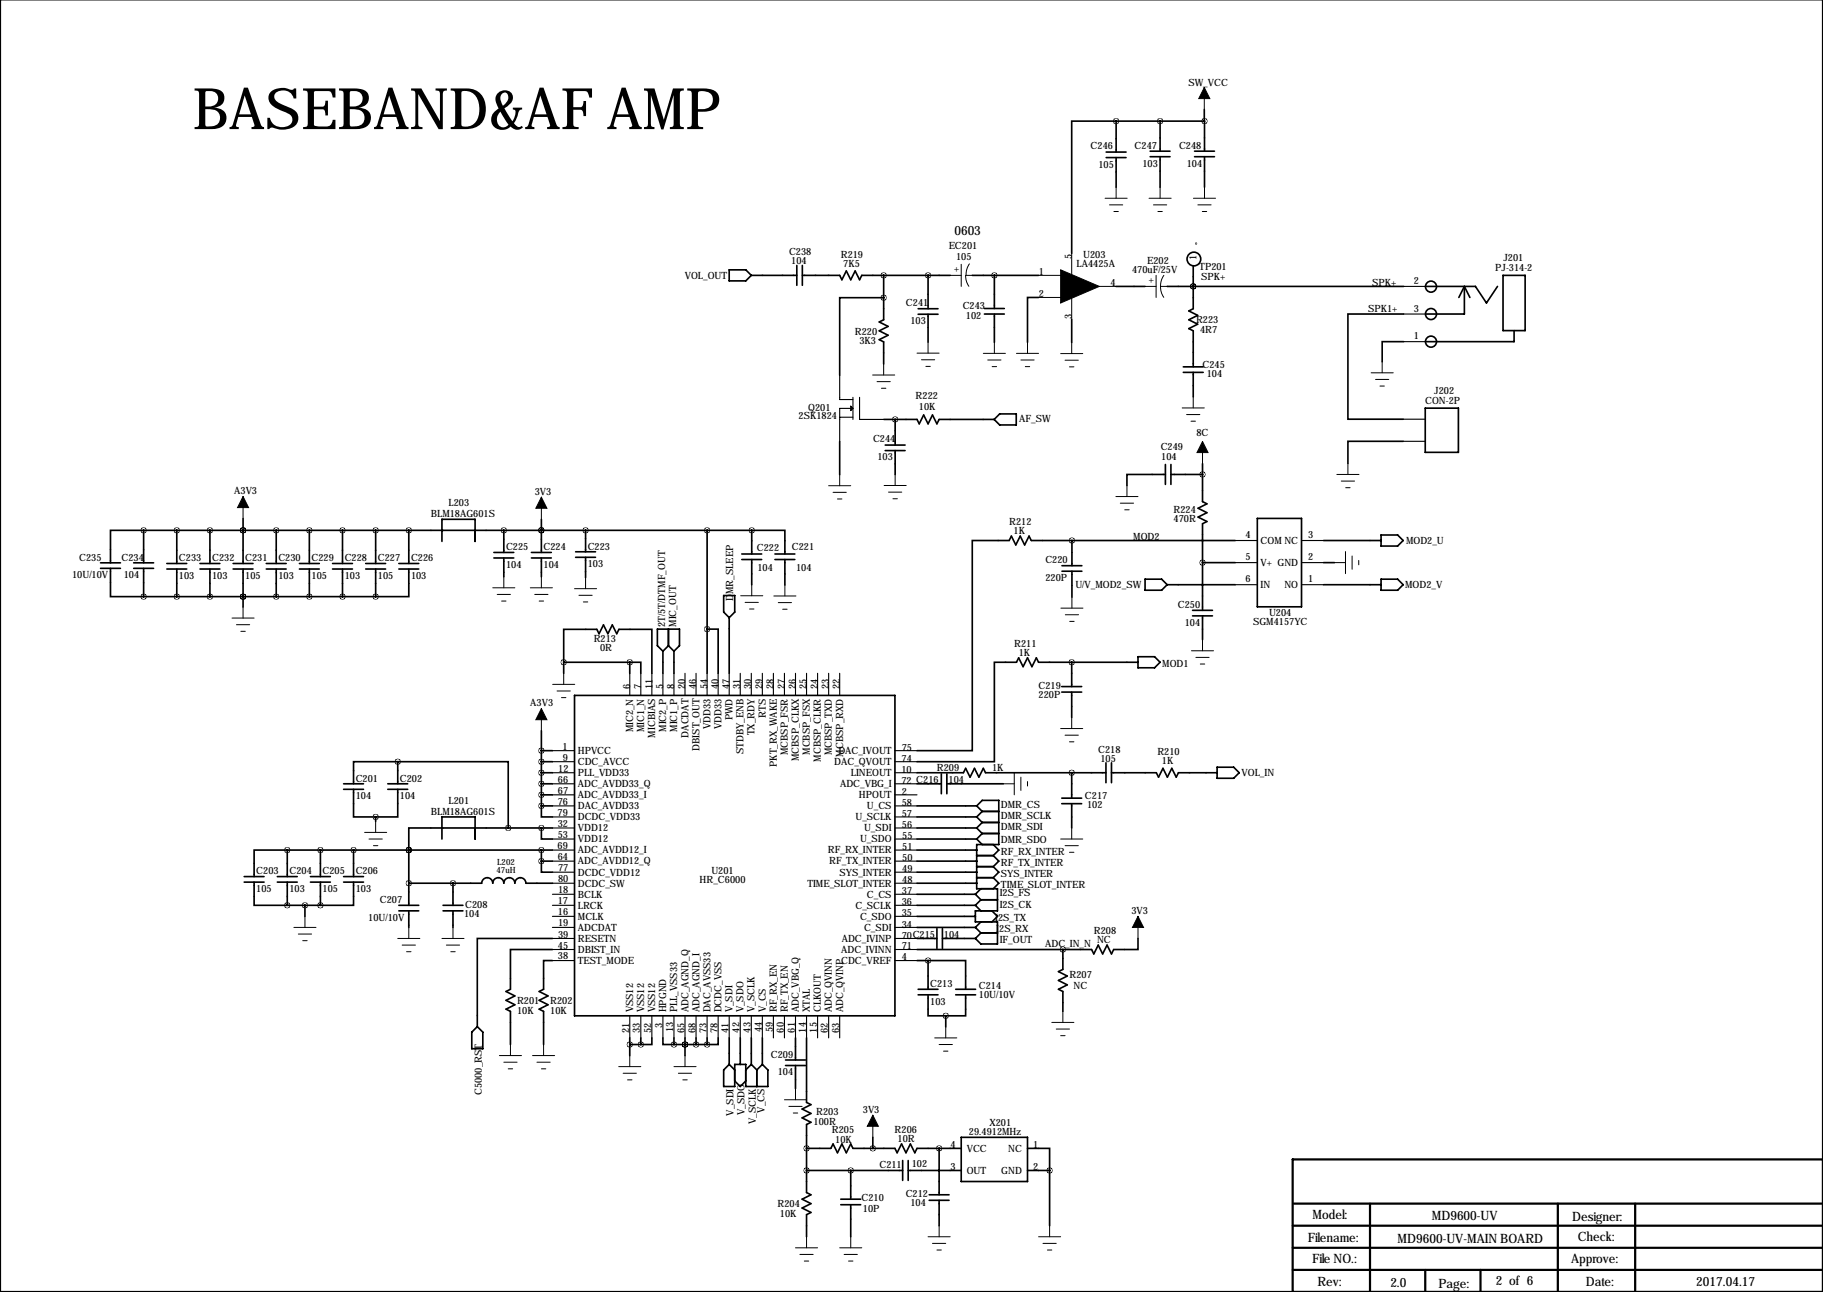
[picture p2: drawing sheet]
<svg xmlns="http://www.w3.org/2000/svg" width="419mm" height="297mm" viewBox="0 0 419 297" stroke-linecap="round" stroke-linejoin="round" font-family="sans-serif">
<path d="M0 -.1v297.1h419.1v-297.1M297.4 276.7h121.7M315 276.7v20.3M358.1 276.7v20.3M375.9 276.7v20.3M419.1 266.6h-121.9v30.4M297.2 281.8h121.9M297.2 286.9h121.9M297.2 292h121.9M327.7 292v5M340.4 292v5" fill="none" stroke="#000" stroke-width=".51"/>
<g fill="none" stroke="#000" stroke-width=".38">
<path d="M254.3 36.2h4.6M254.3 35h4.6M256.6 27.8h-10.2v30.4M256.6 27.8v7.2M256.6 36.2v6.8M256.6 27.8h20.3M264.4 36h4.6M264.4 34.8h4.6M266.7 27.8v7M266.7 36v7M274.6 36h4.6M274.6 34.8h4.6"/>
<path d="M276.9 25.2v2.6M276.9 27.8v7M276.9 36v7M167.6 62h3.8l1.3 1.3-1.3 1.3h-3.8zM172.7 63.3h10.5M183.2 61v4.6M184.5 63.3h8.5l.5 1 1.1-2 1 2 1-2 1 2 .5-1h20.3M184.5 61v4.6M203.1 68.4h-10.1v17.9M203.1 63.3v5.1M203.1 68.4v5.1l-1 .5 2.1 1-2.1 1.1 2.1 1-2.1 1 1 .5v5.1M211.1 71h4.5"/>
<path d="M211.1 72.2h4.5M213.4 63.3v7.7M213.4 72.2v6.4M223.5 63.3h15.3M226.3 70.9h4.6M226.3 72.2h4.6M228.6 63.3v7.6M228.6 72.2v6.5M238.8 68.4h-2.6v10.3M246.4 73.5v5.3M256.5 65.8h6.7M268.3 65.8h54.4"/>
<path d="M274.3 65.8h.1M274.3 61.1v9.9l-1 .5 2 1-2 1 2 1-2 1.1 1 .5v8.2M322.7 78.5h-4.9v4.7M322.7 72.2h-12.8v24.2h12.7M327.8 65.8h11.4l2.5 3.9 2.6-3.9M336.7 65.8v6.4h-8.9M336.7 65.8l1.2 2.6M336.7 65.8l-1.3 2.6M345.5 63.3h5.1v12.7h-5.1zM348.1 76v2.5h-20.3M203.2 96.4h7.6l.5 1 1-2 1.1 2 1-2 1 2 .5-1h12.6M205.8 96.4v5.9"/>
<path d="M229.8 95.2h3.8v2.5h-3.8l-1.3-1.3zM272 84.3h4.6M272 85.6h4.6M274.3 85.6v5.6M327.7 93.8h7.6v10.2h-7.6zM55.9 119.2v10.4M124.5 119.4v7.6M193 101.5v7.6M203.5 102.3h4.6M203.5 103.6h4.6M205.8 103.6v5.5M267.9 109.1h-8.8v2.5"/>
<path d="M267.9 106.8v4.6M269.2 109.1h7.3M269.2 106.8v4.6M276.5 106.6v8.7l1 .5-2.1 1.1 2.1 1-2.1 1 2.1 1-1 .5v19.9M289.1 119.2h10.1v20.3h-10.1zM322.6 101.5h-12.7v5M23.1 130.7h4.6M23.1 129.4h4.6M25.4 130.7v6.5h7.6M30.7 130.7h4.6M30.7 129.4h4.6M33 121.9h-7.6v7.5"/>
<path d="M33 121.9h139.8M33 121.9v7.5M33 130.7v6.5M33 137.2h53.4M38.4 130.8h4.5M38.4 129.6h4.5M40.6 121.9v7.7M40.6 130.8v6.4M46 130.8h4.5M46 129.6h4.5M48.3 121.9v7.7M48.3 130.8v6.4"/>
<path d="M53.6 130.8h4.6M53.6 129.6h4.6M55.9 121.9h.1M55.9 137.2h.1M55.9 130.8v8.8M61.2 130.8h4.6M61.2 129.6h4.6M63.5 121.9v7.7M63.5 130.8v6.4M68.8 130.8h4.6M68.8 129.6h4.6M71.1 121.9v7.7"/>
<path d="M71.1 130.8v6.4M76.5 130.8h4.5M76.5 129.6h4.5M78.7 121.9v7.7M78.7 130.8v6.4M84.1 130.8h4.5M84.1 129.6h4.5M86.4 121.9v7.7M86.4 130.8v6.4M91.7 130.8h4.6M91.7 129.6h4.6M94 130.8v6.4h-7.6"/>
<path d="M94 121.9v7.7M101.6 121.9h.1M101.6 124.5v-5.1h7.6v5.1M113.5 128.3h4.6M113.5 127h4.6M115.8 121.9v5.1M115.8 128.3v4.3M122.2 128.3h4.5M122.2 127h4.5M124.5 121.9h.1M124.5 128.3v4.3M132.3 128.1h4.6"/>
<path d="M132.3 126.9h4.6M134.6 121.9v5M134.6 128.1v4.7M162.6 121.9v32.9M166.4 136.9h2.5v3.8l-1.3 1.3-1.2-1.3zM170.5 128.6h4.6M170.5 127.4h4.6M172.8 121.9h7.6v5.5M172.8 121.9v5.5M172.8 128.6v5.8M178.2 128.6h4.5M178.2 127.4h4.5"/>
<path d="M180.4 128.6v5.9M244.1 131.3h4.6M244.1 130.1h4.6M246.4 124.3v5.8M246.4 131.3v6M263.2 133.2h3.9l1.2 1.2-1.2 1.3h-3.9zM268.3 134.4h15.7M276.5 129.3h7.5M284 124.3h-46.9l-.5-1-1 2-1.1-2-1 2-1-2-.5 1h-8.5v48.3h-12.7M304.3 124.3h13.2M304.3 129.3h2.5M304.3 134.4h13.2"/>
<path d="M317.5 133.2h3.8l1.3 1.2-1.3 1.3h-3.8zM317.5 123h3.8l1.3 1.3-1.3 1.2h-3.8zM129.6 152.3v-7.6h7.6l.5 1 1-2 1.1 2 1-2 1 2 .5-1h7.6v10.1M129.6 152.3h15.2M129.6 152.3v2.5M132.1 159.9h73.6v73.6h-73.6zM144.8 152.3h2.5v2.5M144.8 152.3v2.5M152.4 149.7l-1.3-1.3v-3.8h5.1v3.8l-1.3 1.3M152.4 149.7v5.1M153.7 148.4l-1.3 1.3M153.7 144.6v3.8"/>
<path d="M153.7 148.4l1.2 1.3M154.9 149.7v5.1M162.6 144.6h2.5v10.2M167.6 142v12.8M244.1 159.1h4.6M244.1 157.8h4.6M246.4 152.3v5.5M246.4 159.1v5.9M261.6 152.3h-22.8l-.5-1.1-1.1 2.1-1-2.1-1 2.1-1-2.1-.5 1.1h-5.1v22.8h-17.8M261.6 151h3.8l1.3 1.3-1.3 1.2h-3.8zM274.2 140.3h4.5M274.2 141.6h4.5"/>
<path d="M276.5 141.6v5.5M91.4 175.1h-10.1v5.1M91.4 175.1h25.4v15.3M91.4 175.1v5.1M124.5 168v17.3M124.5 177.7h2.5M124.5 175.1h2.5M124.5 172.6h2.5M210.8 177.7h10.7l.5-1.1 1 2.1 1-2.1 1 2.1 1.1-2.1 .5 1.1h27.7M216.4 177.9v4.6M217.7 177.9v4.6M246.4 177.7v5.8"/>
<path d="M254.3 175.4v4.5M255.5 177.7h10.3l.5 1 1.1-2.1 1 2.1 1-2.1 1 2.1 .5-1h8.9M255.5 175.4v4.5M279.8 176.4h3.8l1.3 1.3-1.3 1.2h-3.8zM66 195.4h-7.6v6.1M66 195.4v6.1M66 195.4h61M73.7 195.4v6.1M79 180.2h4.6M79 181.5h4.6M81.3 181.5v6.3h5.1M81.3 195.4v6.1"/>
<path d="M86.4 187.8v1M89.2 180.2h4.5M89.2 181.5h4.5M91.4 181.5v6.3h-5M94 195.4h.1M94 195.4v12.7M101.6 190.4h.1M101.6 192.9v-5.1h7.6v5.1M124.5 190.4v2.5h2.5M124.5 198v2.5h2.5M124.5 185.3v2.5h2.5M124.5 180.2h2.5"/>
<path d="M124.5 195.4v2.6M124.5 185.3h2.5M124.5 198h2.5M124.5 182.7h2.5M127 190.4h-33v5M210.8 187.8h13.7M210.8 190.4h13.7M210.8 180.2h5.6M210.8 185.3h13.7M210.8 192.9h13.7M210.8 195.4h13.7M210.8 198h13.7"/>
<path d="M217.7 180.2h12.9M224.5 185.3l1.3-1.3h3.8v10.2h-5.1v10.1h4.8v5.1h-5.1v2.5h5.1v5.1h-3.8l-1.3-1.2M224.5 185.3l1.3 1.2M224.5 187.8l1.3 1.3M224.5 190.4l1.3 1.2M224.5 192.9l1.3 1.3M224.5 196.7h3.8M224.5 199.2h3.8M225.8 191.6l-1.3 1.3M225.8 186.5l-1.3 1.3M225.8 186.5h3.8M225.8 189.1h3.8"/>
<path d="M225.8 191.6h3.8M225.8 189.1l-1.3 1.3M228.3 194.2l1.3 1.2-1.3 1.3M228.3 196.7l1.3 1.3-1.3 1.2M228.3 199.2l1.3 1.3-1.3 1.3M244.1 183.5h4.6M244.1 184.8h4.6M246.4 184.8v5.6M56.1 202.8h4.6M56.1 201.5h4.6M58.4 202.8v5.3h7.6M63.8 202.8h4.5"/>
<path d="M63.8 201.5h4.5M66 208.1h7.7M66 202.8v5.3M70.1 208.1v2.6M71.4 202.8h4.5M71.4 201.5h4.5M73.7 202.8v5.3M79 202.8h4.6M79 201.5h4.6M81.3 202.8v5.3h-7.6M91.7 209.4h4.6M91.7 208.1h4.6"/>
<path d="M94 203.1h16.7a1.27 1.27 0 0 1 1.3-1.3 1.27 1.27 0 0 1 1.3 1.3 1.27 1.27 0 0 1 1.3-1.3 1.27 1.27 0 0 1 1.2 1.3 1.27 1.27 0 0 1 1.3-1.3 1.27 1.27 0 0 1 1.3 1.3 1.27 1.27 0 0 1 1.2-1.3 1.27 1.27 0 0 1 1.3 1.3h6.1M94 209.4v3.8M101.9 209.4h4.5M101.9 208.1h4.5M104.1 203.1v5M104.1 209.4v3.8M127 218.3h-9.7v9.1l-1 .6 2.1 1-2.1 1 2.1 1-2.1 1 1 .5v7.6M127 215.8h-17.3v20.2M210.8 208.1h13.4M210.8 215.8h4.6M210.8 203.1h13.7M210.8 213.2h13.4"/>
<path d="M210.8 210.7h13.4M210.8 205.6h13.4M210.8 200.5h13.7M215.4 213.5v4.5M216.7 215.8h7.5M216.7 213.5v4.5M224.2 213.2l1.3 1.3M224.2 205.6l1.3 1.3M224.2 208.1l1.3 1.3M224.5 201.8h3.8M225.5 214.5h3.8M225.5 214.5l-1.3 1.3"/>
<path d="M225.5 211.9l-1.3 1.3M225.5 206.9h3.8M225.5 206.9l-1.3 1.2M225.5 204.3l-1.3 1.3M228 209.4l1.3 1.3-1.3 1.2M228.3 201.8l1.3 1.3-1.3 1.2M244.3 218.3v4.6l-1 .5 2.1 1-2.1 1 2.1 1-2.1 1 1 .6v4.5M261.6 215.8v2.5h-5.6l-.5 1-1-2-1 2-1-2-1 2-.5-1h-40.2M108.5 237.3l1.2-1.3 1.3 1.3v3.8h-2.5zM127 220.8h-2v6.6l-1 .6 2 1-2 1 2 1-2 1 1 .5v7.6M144.8 238.6v4.1M147.3 238.6v1.5"/>
<path d="M149.9 238.6v1.5h-2.6M152.4 238.6v1.5h2.5M154.9 238.6v1.5M157.5 238.6v4.1M160 238.6v1.5M162.6 238.6v1.5M165.1 238.6v1.5h-2.5M167.6 238.6v6.1M170.2 238.6v6.1M172.7 238.6v6.1M175.3 238.6v6.1M182.9 238.6v5.1"/>
<path d="M185.4 238.6v14.9l1 .5-2 1 2 1-2 1 2 1-1 .5v15.7l1 .5-2 1 2 1-2 1 2 1.1-1 .5v5M210.8 220.8h2.6M211.1 228.7h4.5M211.1 227.4h4.5M213.4 228.7v4.8h4M213.4 220.8h8.6v6.6M213.4 220.8v6.6M217.4 233.5v2.6M219.7 228.7h4.6M219.7 227.4h4.6M222 228.7v4.8h-4.6M144.8 240.1h2.5"/>
<path d="M154.9 240.1h7.7M157.5 240.1h.1M167.6 244.7l-1.2 1.3v3.8h2.5v-5.1h2.5v5.1h5.1v-3.8l-1.2-1.3M167.6 244.7l1.3 1.3M168.9 248.5l1.3 1.3 1.2-1.3M172.7 244.7l1.3 1.3M172.7 244.7l-1.3 1.3M174 246v3.8M175.3 244.7l-1.3 1.3M180.6 245h4.6M180.6 243.7h4.6M182.9 245v5.3"/>
<path d="M185.4 264h5.6l.5-1 1 2 1-2 1.1 2 1-2 .5 1h9.6l.5 1 1.1-2 1 2 1-2 1 2 .5-1h10.2M185.4 269.1h22.1M193.3 277h4.6M193.3 275.7h4.6M195.6 269.1v6.6M195.6 277v7.3M200.7 261.5v2.5M207.5 266.8v4.6M208.8 269.1h12.2M208.8 266.8v4.6M213.6 276h4.6M213.6 274.7h4.6"/>
<path d="M215.9 264v10.7M215.9 276v5.8M221 261.5h15.2v10.1h-15.2zM236.2 264h5.1v5.1M236.2 269.1h5.1M241.3 269.1v12.7"/>
<circle cx="274.5" cy="59.5" r="1.57"/>
<circle cx="275" cy="56" r=".05"/>
<circle cx="329" cy="65.9" r="1.27"/>
<circle cx="329" cy="78.5" r="1.27"/>
<circle cx="329" cy="72.2" r="1.27"/>
</g>
<g fill="none" stroke="#000" stroke-width=".25">
<path d="M322.7 78.5h5.1M322.7 65.8h5.1M322.7 72.2h5.1M193 86.3v5.6h3.1M193 95.9h3.1M195.6 93.4l.5 .5-.5 .5zM196.1 93.9h-3.1v7.6M196.1 91.3v5.1M197.6 91.3v5.1h5.6M322.6 96.4h5.1M322.6 101.5h5.1M284 134.4h5.1"/>
<path d="M284 129.3h5.1M284 124.3h5.1M299.2 134.4h5.1M299.2 129.3h5.1M299.2 124.3h5.1M144.8 154.8v5.1M147.3 154.8v5.1M149.9 154.8v5.1M152.4 154.8v5.1M154.9 154.8v5.1M157.5 154.8v5.1M160 154.8v5.1"/>
<path d="M162.6 154.8v5.1M165.1 154.8v5.1M167.6 154.8v5.1M170.2 154.8v5.1M172.7 154.8v5.1M175.3 154.8v5.1M177.8 154.8v5.1M180.3 154.8v5.1M182.9 154.8v5.1M185.4 154.8v5.1M188 154.8v5.1M190.5 154.8v5.1"/>
<path d="M193 154.8v5.1M127 172.6h5.1M127 175.1h5.1M127 177.7h5.1M205.7 172.6h5.1M205.7 175.1h5.1M205.7 177.7h5.1M127 180.2h5.1M127 182.7h5.1M127 185.3h5.1M127 187.8h5.1M127 190.4h5.1"/>
<path d="M127 192.9h5.1M127 195.4h5.1M127 198h5.1M205.7 180.2h5.1M205.7 182.7h5.1M205.7 185.3h5.1M205.7 187.8h5.1M205.7 190.4h5.1M205.7 192.9h5.1M205.7 195.4h5.1M205.7 198h5.1M127 200.5h5.1"/>
<path d="M127 203.1h5.1M127 205.6h5.1M127 208.1h5.1M127 210.7h5.1M127 213.2h5.1M127 215.8h5.1M127 218.3h5.1M205.7 200.5h5.1M205.7 203.1h5.1M205.7 205.6h5.1M205.7 208.1h5.1M205.7 210.7h5.1"/>
<path d="M205.7 213.2h5.1M205.7 215.8h5.1M205.7 218.3h5.1M127 220.8h5.1M144.8 233.5v5.1M147.3 233.5v5.1M149.9 233.5v5.1M152.4 233.5v5.1M154.9 233.5v5.1M157.5 233.5v5.1M160 233.5v5.1M162.6 233.5v5.1"/>
<path d="M165.1 233.5v5.1M167.6 233.5v5.1M170.2 233.5v5.1M172.7 233.5v5.1M175.3 233.5v5.1M177.8 233.5v5.1M180.3 233.5v5.1M182.9 233.5v5.1M185.4 233.5v5.1M188 233.5v5.1M190.5 233.5v5.1M193 233.5v5.1"/>
<path d="M205.7 220.8h5.1"/>
</g>
<g fill="none" stroke="#000" stroke-width=".23">
<path d="M276.9 20.1v5.1M246.4 58.2v5.1M254.1 45.6h5M255.1 47.1h3M256.1 48.6h1M256.6 43v2.6M264.2 45.6h5M265.2 47.1h3M266.2 48.6h1M266.7 43v2.6M274.4 45.6h5.1M275.4 47.1h3"/>
<path d="M276.4 48.6h1M276.9 43v2.6M213.4 78.6v2.6M218.4 63.3h2.6M221 60.8v5M222.9 60.7l-.7 1.4-.1 1.1M223.5 63.3h-1.5l.1 1.1 .6 1.4M228.6 78.7v2.5M236.2 78.7v2.5M238.8 63.3h5M238.8 68.4h5M246.4 68.4v5.1"/>
<path d="M246.4 78.8v2.5M251.5 65.8h5M263.2 65.8h2.6M265.8 63.3v5.1M266.8 65.8h1.5M266.8 65.8l.1 1.1 .6 1.5M267.6 63.3l-.7 1.5-.1 1M200.6 86.2h5.1M201.6 87.7h3.1M202.6 89.3h1.1M203.1 83.7v2.5M210.8 81.2h5.1"/>
<path d="M211.8 82.7h3.1M212.9 84.2h1M226.1 81.2h5M227.1 82.8h3M228.1 84.3h1M233.7 81.2h5.1M234.7 82.8h3M235.7 84.3h1M243.8 81.3h5.1M244.9 82.8h3M245.9 84.3h1M271.8 93.8h5.1"/>
<path d="M272.8 95.3h3M273.8 96.8h1M274.3 91.2v2.6M315.2 85.7h5.1M316.2 87.2h3.1M317.2 88.8h1.1M317.8 83.2v2.5M55.9 114.2v5M124.5 114.3v5.1M190.5 111.7h5.1M191.5 113.2h3.1M192.5 114.7h1"/>
<path d="M193 109.1v2.6M203.3 111.6h5M204.3 113.1h3M205.3 114.7h1M205.8 109.1v2.5M256.5 114.2h5.1M257.6 115.7h3M258.6 117.2h1M259.1 111.6v2.6M276.5 101.5v5.1M307.3 109.1h5.1M308.4 110.6h3"/>
<path d="M309.4 112.1h1M309.9 106.5v2.6M55.9 139.6v2.5M113.3 135.1h5.1M114.3 136.7h3M115.3 138.2h1M115.8 132.6v2.5M121.9 135.1h5.1M122.9 136.7h3.1M124 138.2h1M124.5 132.6v2.5M132.1 135.3h5.1"/>
<path d="M133.1 136.9h3M134.1 138.4h1M134.6 132.8v2.5M170.3 137h5.1M171.3 138.5h3M172.8 134.4v2.6M177.9 137h5.1M178.9 138.5h3.1M180.4 134.5v2.5M243.9 139.8h5.1M246.4 137.3v2.5M306.8 129.3h2.5"/>
<path d="M309.3 126.8v5.1M310.8 127.8v3.1M312.4 128.8v1.1M53.3 142.1h5.1M54.4 143.6h3M55.4 145.1h1M127.1 157.3h5M128.1 158.9h3M129.6 154.8v2.5M172.3 140h1M179.9 140.1h1M244.9 141.3h3.1"/>
<path d="M245.9 142.9h1M273.9 149.6h5.1M274.9 151.1h3.1M275.9 152.7h1.1M276.5 147.1v2.5M124.5 162.9v5.1M129.1 160.4h1M233.2 177.7v5M234.7 178.7v3M236.2 179.7v1M243.8 167.5h5.1M244.9 169h3"/>
<path d="M245.9 170.5h1M246.4 165v2.5M83.8 191.4h5.1M84.8 192.9h3.1M85.9 194.4h1M86.4 188.8v2.6M230.6 180.2h2.6M243.8 192.9h5.1M244.9 194.4h3M245.9 195.9h1M246.4 190.4v2.5M67.6 213.2h5"/>
<path d="M68.6 214.7h3M69.6 216.3h1M70.1 210.7v2.5M91.4 215.8h5.1M92.5 217.3h3M93.5 218.8h1M94 213.2v2.6M101.6 215.8h5.1M102.6 217.3h3.1M103.6 218.8h1M104.1 213.2v2.6M261.6 210.7v5.1"/>
<path d="M214.9 238.6h5.1M217.4 236.1v2.5M241.8 235.1h5.1M242.8 236.6h3.1M243.8 238.1h1.1M244.3 232.5v2.6M114.8 242.7h5.1M115.8 244.2h3.1M116.8 245.7h1.1M117.3 240.1v2.6M122.4 242.7h5.1M123.4 244.2h3.1"/>
<path d="M124.5 245.7h1M125 240.1v2.6M142.2 245.2h5.1M143.3 246.7h3M144.3 248.3h1M144.8 242.7v2.5M154.9 245.2h5.1M156 246.7h3M157 248.3h1M157.5 242.7v2.5M180.3 252.8h5.1M181.4 254.4h3"/>
<path d="M182.4 255.9h1M182.9 250.3v2.5M200.7 256.4v5.1M215.9 240.1h3M216.9 241.7h1M182.9 286.9h5.1M183.9 288.4h3M184.9 289.9h1M185.4 284.3v2.6M193 286.9h5.1M194.1 288.4h3M195.1 289.9h1"/>
<path d="M195.6 284.3v2.6M213.4 284.3h5M214.4 285.9h3M215.4 287.4h1M215.9 281.8v2.5M238.8 284.3h5M239.8 285.9h3M240.8 287.4h1M241.3 281.8v2.5"/>
</g>
<path d="M276.9 20.1l1.2 2.6h-2.5zM243.8 62l8.9 3.8-8.9 3.9zM55.9 114.2l1.2 2.5h-2.5zM124.5 114.3l1.2 2.6h-2.5zM276.5 101.5l1.2 2.5h-2.5zM124.5 162.9l1.2 2.6h-2.5zM261.6 210.7l1.3 2.5h-2.6zM200.7 256.4l1.2 2.5h-2.5z" fill="#000" stroke="#000" stroke-width=".23"/>
<path d="M124.4 195.4a.05 .05 0 0 0 .1 0 .05 .05 0 0 0-.1 0zM147.3 240.1a.05 .05 0 0 0 .1 0 .05 .05 0 0 0-.1 0zM144.7 240.1a.05 .05 0 0 0 .1 0 .05 .05 0 0 0-.1 0zM162.5 240.1a.05 .05 0 0 0 .1 0 .05 .05 0 0 0-.1 0zM160 240.1a.05 .05 0 0 0 .1 0 .05 .05 0 0 0-.1 0zM157.4 240.1a.05 .05 0 0 0 .1 0 .05 .05 0 0 0-.1 0zM154.9 240.1a.05 .05 0 0 0 .1 0 .05 .05 0 0 0-.1 0zM157.4 240.1a.05 .05 0 0 0 .1 0 .05 .05 0 0 0-.1 0zM104.1 203.1a.05 .05 0 0 0 .1 0 .05 .05 0 0 0-.1 0zM217.4 233.5a.05 .05 0 0 0 .1 0 .05 .05 0 0 0-.1 0zM213.3 220.8a.05 .05 0 0 0 .1 0 .05 .05 0 0 0-.1 0zM244.3 218.3a.05 .05 0 0 0 .1 0 .05 .05 0 0 0-.1 0zM200.6 264a.05 .05 0 0 0 .1 0 .05 .05 0 0 0-.1 0zM86.3 137.2a.05 .05 0 0 0 .1 0 .05 .05 0 0 0-.1 0zM78.7 137.2a.05 .05 0 0 0 .1 0 .05 .05 0 0 0-.1 0zM71.1 137.2a.05 .05 0 0 0 .1 0 .05 .05 0 0 0-.1 0zM66 208.1a.05 .05 0 0 0 .1 0 .05 .05 0 0 0-.1 0zM73.6 208.1a.05 .05 0 0 0 .1 0 .05 .05 0 0 0-.1 0zM73.6 195.4a.05 .05 0 0 0 .1 0 .05 .05 0 0 0-.1 0zM66 195.4a.05 .05 0 0 0 .1 0 .05 .05 0 0 0-.1 0zM86.3 187.8a.05 .05 0 0 0 .1 0 .05 .05 0 0 0-.1 0zM144.7 152.3a.05 .05 0 0 0 .1 0 .05 .05 0 0 0-.1 0zM124.4 121.9a.05 .05 0 0 0 .1 0 .05 .05 0 0 0-.1 0zM246.3 152.3a.05 .05 0 0 0 .1 0 .05 .05 0 0 0-.1 0zM124.4 121.9a.05 .05 0 0 0 .1 0 .05 .05 0 0 0-.1 0zM81.2 195.4a.05 .05 0 0 0 .1 0 .05 .05 0 0 0-.1 0zM116.8 190.4a.05 .05 0 0 0 .1 0 .05 .05 0 0 0-.1 0zM124.4 185.3a.05 .05 0 0 0 .1 0 .05 .05 0 0 0-.1 0zM124.4 182.7a.05 .05 0 0 0 .1 0 .05 .05 0 0 0-.1 0zM124.4 180.2a.05 .05 0 0 0 .1 0 .05 .05 0 0 0-.1 0zM124.4 177.7a.05 .05 0 0 0 .1 0 .05 .05 0 0 0-.1 0zM124.4 175.1a.05 .05 0 0 0 .1 0 .05 .05 0 0 0-.1 0zM124.4 172.6a.05 .05 0 0 0 .1 0 .05 .05 0 0 0-.1 0zM124.4 190.4a.05 .05 0 0 0 .1 0 .05 .05 0 0 0-.1 0zM124.4 198a.05 .05 0 0 0 .1 0 .05 .05 0 0 0-.1 0zM91.4 175.1a.05 .05 0 0 0 .1 0 .05 .05 0 0 0-.1 0zM93.9 195.4a.05 .05 0 0 0 .1 0 .05 .05 0 0 0-.1 0zM93.9 203.1a.05 .05 0 0 0 .1 0 .05 .05 0 0 0-.1 0zM93.9 195.4a.05 .05 0 0 0 .1 0 .05 .05 0 0 0-.1 0zM55.8 137.2a.05 .05 0 0 0 .1 0 .05 .05 0 0 0-.1 0zM71.1 121.9a.05 .05 0 0 0 .1 0 .05 .05 0 0 0-.1 0zM78.7 121.9a.05 .05 0 0 0 .1 0 .05 .05 0 0 0-.1 0zM55.8 121.9a.05 .05 0 0 0 .1 0 .05 .05 0 0 0-.1 0zM86.3 121.9a.05 .05 0 0 0 .1 0 .05 .05 0 0 0-.1 0zM48.2 121.9a.05 .05 0 0 0 .1 0 .05 .05 0 0 0-.1 0zM48.2 137.2a.05 .05 0 0 0 .1 0 .05 .05 0 0 0-.1 0zM55.8 137.2a.05 .05 0 0 0 .1 0 .05 .05 0 0 0-.1 0zM185.4 269.1a.05 .05 0 0 0 .1 0 .05 .05 0 0 0-.1 0zM195.5 269.1a.05 .05 0 0 0 .1 0 .05 .05 0 0 0-.1 0zM256.5 27.8a.05 .05 0 0 0 .1 0 .05 .05 0 0 0-.1 0zM246.3 177.7a.05 .05 0 0 0 .1 0 .05 .05 0 0 0-.1 0zM93.9 121.9a.05 .05 0 0 0 .1 0 .05 .05 0 0 0-.1 0zM115.8 121.9a.05 .05 0 0 0 .1 0 .05 .05 0 0 0-.1 0zM40.6 121.9a.05 .05 0 0 0 .1 0 .05 .05 0 0 0-.1 0zM40.6 137.2a.05 .05 0 0 0 .1 0 .05 .05 0 0 0-.1 0zM55.8 121.9a.05 .05 0 0 0 .1 0 .05 .05 0 0 0-.1 0zM33 121.9a.05 .05 0 0 0 .1 0 .05 .05 0 0 0-.1 0zM33 137.2a.05 .05 0 0 0 .1 0 .05 .05 0 0 0-.1 0zM129.5 152.3a.05 .05 0 0 0 .1 0 .05 .05 0 0 0-.1 0zM162.5 144.6a.05 .05 0 0 0 .1 0 .05 .05 0 0 0-.1 0zM134.6 121.9a.05 .05 0 0 0 .1 0 .05 .05 0 0 0-.1 0zM162.5 121.9a.05 .05 0 0 0 .1 0 .05 .05 0 0 0-.1 0zM172.8 121.9a.05 .05 0 0 0 .1 0 .05 .05 0 0 0-.1 0zM185.4 264a.05 .05 0 0 0 .1 0 .05 .05 0 0 0-.1 0zM274.3 65.8a.05 .05 0 0 0 .1 0 .05 .05 0 0 0-.1 0zM276.9 27.8a.05 .05 0 0 0 .1 0 .05 .05 0 0 0-.1 0zM205.7 96.4a.05 .05 0 0 0 .1 0 .05 .05 0 0 0-.1 0zM274.3 65.8a.05 .05 0 0 0 .1 0 .05 .05 0 0 0-.1 0zM276.4 129.3a.05 .05 0 0 0 .1 0 .05 .05 0 0 0-.1 0zM276.4 109.1a.05 .05 0 0 0 .1 0 .05 .05 0 0 0-.1 0zM213.3 63.3a.05 .05 0 0 0 .1 0 .05 .05 0 0 0-.1 0zM203.1 68.4a.05 .05 0 0 0 .1 0 .05 .05 0 0 0-.1 0zM203.1 63.3a.05 .05 0 0 0 .1 0 .05 .05 0 0 0-.1 0zM246.4 124.3a.05 .05 0 0 0 .1 0 .05 .05 0 0 0-.1 0z" fill="#000" stroke="#000" stroke-width="1.3"/>
<text font-size="13.2" x="44.3" y="29.7">BASEBAND&amp;AF AMP</text>
<g font-size="3">
<text x="219.4" y="54.1">0603</text>
<text x="301.8" y="280.3">Model:</text>
<text x="329.2" y="280.4">MD9600-UV</text>
<text x="361.4" y="280.7">Designer:</text>
<text x="300.7" y="285.5">Filename:</text>
<text x="321.3" y="285.7">MD9600-UV-MAIN BOARD</text>
<text x="362.7" y="285.4">Check:</text>
<text x="301.6" y="290.5">File NO.:</text>
<text x="361.2" y="290.4">Approve:</text>
<text x="302.9" y="295.7">Rev:</text>
<text x="319.6" y="295.9">2.0</text>
<text x="330.7" y="296">Page:</text>
<text x="343.9" y="295.5">2 of 6</text>
<text x="364.6" y="295.7">Date:</text>
<text x="389.9" y="295.7">2017.04.17</text>
</g>
<g font-size="2.3">
<text x="273.2" y="19.7">SW_VCC</text>
<text x="250.7" y="34.4">C246</text>
<text x="260.8" y="34.1">C247</text>
<text x="271.1" y="34.1">C248</text>
<text x="252.5" y="38.5">105</text>
<text x="262.6" y="38.3">103</text>
<text x="272.8" y="38.3">104</text>
<text x="181.4" y="58.7">C238</text>
<text x="193.3" y="59.3">R219</text>
<text x="218.1" y="57.3">EC201</text>
<text x="219.8" y="59.8">105</text>
<text x="246.4" y="59.5" transform="rotate(-90 246.4 59.5)">5</text>
<text x="249" y="59.2">U203</text>
<text x="275.1" y="59.8" transform="rotate(-90 275.1 59.8)">1</text>
<text x="157.4" y="64.1">VOL_OUT</text>
<text x="181.9" y="60.8">104</text>
<text x="193.9" y="61.4">7K5</text>
<text x="220.5" y="62.5" transform="rotate(-90 220.5 62.5)">+</text>
<text x="238.8" y="63.3">1</text>
<text x="247.5" y="61.3">LA4425A</text>
<text x="255.3" y="65.8">4</text>
<text x="260.3" y="62.9">470uF/25V</text>
<text x="263.7" y="60.7">E202</text>
<text x="265.3" y="65.1" transform="rotate(-90 265.3 65.1)">+</text>
<text x="275.7" y="62.1">TP201</text>
<text x="276.2" y="64.4">SPK+</text>
<text x="315.5" y="65.8">SPK+</text>
<text x="325.1" y="65.3">2</text>
<text x="343.7" y="62.2">PJ-314-2</text>
<text x="345.6" y="60">J201</text>
<text x="208.3" y="70.3">C241</text>
<text x="221.3" y="71">C243</text>
<text x="238.8" y="68.4">2</text>
<text x="314.5" y="71.7">SPK1+</text>
<text x="325.1" y="71.7">3</text>
<text x="196.5" y="77.1">R220</text>
<text x="209.3" y="74.4">103</text>
<text x="222" y="73.2">102</text>
<text x="246.4" y="73.4" transform="rotate(-90 246.4 73.4)">3</text>
<text x="275" y="74.2">R223</text>
<text x="275.9" y="76.6">4R7</text>
<text x="197.6" y="79.1">3K3</text>
<text x="325.1" y="78">1</text>
<text x="276.4" y="84.6">C245</text>
<text x="277.4" y="86.8">104</text>
<text x="185.8" y="94.4">Q201</text>
<text x="210.5" y="91.8">R222</text>
<text x="211.3" y="94.4">10K</text>
<text x="327.7" y="92.8">CON-2P</text>
<text x="329.7" y="90.5">J202</text>
<text x="183.6" y="96.4">2SK1824</text>
<text x="200.7" y="101.7">C244</text>
<text x="234.3" y="97">AF_SW</text>
<text x="275.1" y="100.2">8C</text>
<text x="201.7" y="105.7">103</text>
<text x="266.9" y="103.4">C249</text>
<text x="267" y="105.8">104</text>
<text x="53.8" y="113.7">A3V3</text>
<text x="122.9" y="113.8">3V3</text>
<text x="99.1" y="118.9">BLM18AG601S</text>
<text x="103.1" y="116.3">L203</text>
<text x="269.8" y="119.9">470R</text>
<text x="269.8" y="117.9">R224</text>
<text x="232" y="120.7">R212</text>
<text x="233" y="122.7">1K</text>
<text x="260.5" y="124.1">MOD2</text>
<text x="286.3" y="123.8">4</text>
<text x="289.8" y="125">COMNC</text>
<text x="300.7" y="123.8">3</text>
<text x="323.2" y="125">MOD2_U</text>
<text x="18.2" y="128.9">C235</text>
<text x="27.9" y="128.9">C234</text>
<text x="41.1" y="129">C233</text>
<text x="48.8" y="129">C232</text>
<text x="56.4" y="129">C231</text>
<text x="64" y="129">C230</text>
<text x="71.6" y="129">C229</text>
<text x="79.2" y="129">C228</text>
<text x="86.9" y="129">C227</text>
<text x="94.5" y="129">C226</text>
<text x="116.3" y="126.5">C225</text>
<text x="116.3" y="130.6">104</text>
<text x="125" y="126.5">C224</text>
<text x="125" y="130.6">104</text>
<text x="135.1" y="126.4">C223</text>
<text x="135.1" y="130.4">103</text>
<text x="174" y="126.8">C222</text>
<text x="174.1" y="131.3">104</text>
<text x="182.1" y="126.6">C221</text>
<text x="183" y="131.2">104</text>
<text x="240.3" y="129.6">C220</text>
<text x="286.3" y="128.8">5</text>
<text x="289.8" y="130.1">V+ GND</text>
<text x="300.7" y="128.8">2</text>
<text x="16.6" y="133">10U/10V</text>
<text x="28.4" y="133">104</text>
<text x="41.1" y="133.1">103</text>
<text x="48.8" y="133.1">103</text>
<text x="56.4" y="133.1">105</text>
<text x="64" y="133.1">103</text>
<text x="71.6" y="133.1">105</text>
<text x="79.2" y="133.1">103</text>
<text x="86.9" y="133.1">105</text>
<text x="94.5" y="133.1">103</text>
<text x="240.3" y="133.6">220P</text>
<text x="247.2" y="135.1">U/V_MOD2_SW</text>
<text x="286.3" y="133.9">6</text>
<text x="289.8" y="135.2">IN</text>
<text x="295.3" y="135.2">NO</text>
<text x="300.7" y="133.9">1</text>
<text x="323" y="135.2">MOD2_V</text>
<text x="168.5" y="138.1" transform="rotate(-90 168.5 138.1)">DMR_SLEEP</text>
<text x="270.8" y="139.8">C250</text>
<text x="272.4" y="143.9">104</text>
<text x="288.1" y="143.6">SGM4157YC</text>
<text x="291.8" y="141.7">U204</text>
<text x="136.5" y="147.5">R213</text>
<text x="137.9" y="149.8">0R</text>
<text x="152.9" y="144.1" transform="rotate(-90 152.9 144.1)">2T/5T/DTMF_OUT</text>
<text x="155.4" y="144.1" transform="rotate(-90 155.4 144.1)">MIC_OUT</text>
<text x="233.2" y="148.7">R211</text>
<text x="234.2" y="150.7">1K</text>
<text x="267.2" y="153.3">MOD1</text>
<text x="144.9" y="158.4" transform="rotate(-90 144.9 158.4)">6</text>
<text x="147.4" y="158.4" transform="rotate(-90 147.4 158.4)">7</text>
<text x="150" y="158.4" transform="rotate(-90 150 158.4)">11</text>
<text x="152.5" y="158.3" transform="rotate(-90 152.5 158.3)">5</text>
<text x="155" y="158.3" transform="rotate(-90 155 158.3)">8</text>
<text x="157.5" y="158.5" transform="rotate(-90 157.5 158.5)">20</text>
<text x="160.1" y="158.4" transform="rotate(-90 160.1 158.4)">46</text>
<text x="162.7" y="158.4" transform="rotate(-90 162.7 158.4)">54</text>
<text x="165.2" y="158.5" transform="rotate(-90 165.2 158.5)">40</text>
<text x="167.7" y="158.4" transform="rotate(-90 167.7 158.4)">47</text>
<text x="170.2" y="158.4" transform="rotate(-90 170.2 158.4)">31</text>
<text x="172.7" y="158.4" transform="rotate(-90 172.7 158.4)">30</text>
<text x="175.3" y="158.4" transform="rotate(-90 175.3 158.4)">29</text>
<text x="177.9" y="158.4" transform="rotate(-90 177.9 158.4)">28</text>
<text x="180.4" y="158.4" transform="rotate(-90 180.4 158.4)">27</text>
<text x="182.9" y="158.5" transform="rotate(-90 182.9 158.5)">26</text>
<text x="185.4" y="158.5" transform="rotate(-90 185.4 158.5)">25</text>
<text x="188" y="158.4" transform="rotate(-90 188 158.4)">24</text>
<text x="190.6" y="158.5" transform="rotate(-90 190.6 158.5)">23</text>
<text x="193.1" y="158.5" transform="rotate(-90 193.1 158.5)">22</text>
<text x="238.8" y="158.4">C219</text>
<text x="238.8" y="160.4">220P</text>
<text x="121.9" y="162.4">A3V3</text>
<text x="163.3" y="167.6" transform="rotate(-90 163.3 167.6)">VDD33</text>
<text x="165.9" y="167.6" transform="rotate(-90 165.9 167.6)">VDD33</text>
<text x="168.4" y="165.6" transform="rotate(-90 168.4 165.6)">PWD</text>
<text x="176" y="165" transform="rotate(-90 176 165)">RTS</text>
<text x="129.3" y="172.4">1</text>
<text x="132.8" y="173.3">HPVCC</text>
<text x="145.5" y="168.4" transform="rotate(-90 145.5 168.4)">MIC2_N</text>
<text x="148.1" y="168.4" transform="rotate(-90 148.1 168.4)">MIC1_N</text>
<text x="150.6" y="169.6" transform="rotate(-90 150.6 169.6)">MICBIAS</text>
<text x="153.2" y="168.3" transform="rotate(-90 153.2 168.3)">MIC2_P</text>
<text x="155.7" y="168.3" transform="rotate(-90 155.7 168.3)">MIC1_P</text>
<text x="158.2" y="169.6" transform="rotate(-90 158.2 169.6)">DACDAT</text>
<text x="160.8" y="172.6" transform="rotate(-90 160.8 172.6)">DBIST_OUT</text>
<text x="170.9" y="173.4" transform="rotate(-90 170.9 173.4)">STDBY_ENB</text>
<text x="173.5" y="169.1" transform="rotate(-90 173.5 169.1)">TX_RDY</text>
<text x="181.1" y="173.7" transform="rotate(-90 181.1 173.7)">MCBSP_FSR</text>
<text x="186.2" y="173.5" transform="rotate(-90 186.2 173.5)">MCBSP_FSX</text>
<text x="191.3" y="173.7" transform="rotate(-90 191.3 173.7)">MCBSP_TXD</text>
<text x="192.7" y="173.3">DAC_IVOUT</text>
<text x="193.8" y="173.9" transform="rotate(-90 193.8 173.9)">MCBSP_RXD</text>
<text x="207.3" y="172.7">75</text>
<text x="252.5" y="173.1">C218</text>
<text x="266.1" y="173.7">R210</text>
<text x="81.8" y="179.7">C201</text>
<text x="91.9" y="179.7">C202</text>
<text x="128.3" y="179.9">66</text>
<text x="128.3" y="177.5">12</text>
<text x="129.4" y="174.9">9</text>
<text x="132.8" y="175.9">CDC_AVCC</text>
<text x="132.8" y="178.4">PLL_VDD33</text>
<text x="178.6" y="176.3" transform="rotate(-90 178.6 176.3)">PKT_RX_WAKE</text>
<text x="183.6" y="175" transform="rotate(-90 183.6 175)">MCBSP_CLKX</text>
<text x="188.7" y="175.1" transform="rotate(-90 188.7 175.1)">MCBSP_CLKR</text>
<text x="191.8" y="175.9">DAC_QVOUT</text>
<text x="195.6" y="178.4">LINEOUT</text>
<text x="207.2" y="177.8">10</text>
<text x="207.3" y="175.2">74</text>
<text x="215.4" y="177.2">R209</text>
<text x="228.1" y="177.2">1K</text>
<text x="253" y="175.1">105</text>
<text x="267.1" y="175.7">1K</text>
<text x="285.4" y="178.4">VOL_IN</text>
<text x="81.8" y="183.8">104</text>
<text x="91.9" y="183.8">104</text>
<text x="103.1" y="184.8">L201</text>
<text x="128.2" y="185">76</text>
<text x="128.3" y="182.5">67</text>
<text x="132.8" y="183.5">ADC_AVDD33_I</text>
<text x="132.8" y="181">ADC_AVDD33_Q</text>
<text x="193.1" y="181">ADC_VBG_I</text>
<text x="197.5" y="183.5">HPOUT</text>
<text x="207.2" y="180.2">72 C216</text>
<text x="207.3" y="185.2">58</text>
<text x="207.3" y="182.7">2</text>
<text x="218.1" y="180.1">104</text>
<text x="230.1" y="185.8">DMR_CS</text>
<text x="249.4" y="183.8">C217</text>
<text x="249.9" y="185.8">102</text>
<text x="99.1" y="187.3">BLM18AG601S</text>
<text x="128.2" y="187.6">79</text>
<text x="128.2" y="190.2">32</text>
<text x="132.8" y="186">DAC_AVDD33</text>
<text x="132.8" y="188.6">DCDC_VDD33</text>
<text x="132.8" y="191.1">VDD12</text>
<text x="196.7" y="188.6">U_SCLK</text>
<text x="198.7" y="191.1">U_SDI</text>
<text x="199.3" y="186">U_CS</text>
<text x="207.3" y="187.8">57</text>
<text x="207.4" y="190.3">56</text>
<text x="230.1" y="188.3">DMR_SCLK</text>
<text x="230.1" y="190.9">DMR_SDI</text>
<text x="128.2" y="195.2">69</text>
<text x="128.2" y="192.7">53</text>
<text x="128.2" y="197.7">64</text>
<text x="132.8" y="193.7">VDD12</text>
<text x="132.8" y="196.2">ADC_AVDD12_I</text>
<text x="190.4" y="196.2">RF_RX_INTER</text>
<text x="197.7" y="193.7">U_SDO</text>
<text x="207.4" y="192.9">55</text>
<text x="207.4" y="195.4">51</text>
<text x="207.4" y="198">50</text>
<text x="230.1" y="193.9">DMR_SDO</text>
<text x="230.1" y="196.5">RF_RX_INTER</text>
<text x="58.9" y="201">C203</text>
<text x="66.5" y="201">C204</text>
<text x="74.2" y="201">C205</text>
<text x="81.8" y="201">C206</text>
<text x="128.3" y="200.3">77</text>
<text x="128.3" y="202.8">80</text>
<text x="132.9" y="201.3">DCDC_VDD12</text>
<text x="132.9" y="203.8">DCDC_SW</text>
<text x="132.9" y="198.7">ADC_AVDD12_Q</text>
<text x="160.8" y="203.1">HR_C6000</text>
<text x="163.5" y="201">U201</text>
<text x="185.6" y="203.8">TIME_SLOT_INTER</text>
<text x="190.6" y="198.7">RF_TX_INTER</text>
<text x="193" y="201.3">SYS_INTER</text>
<text x="207.4" y="200.5">49</text>
<text x="207.4" y="203">48</text>
<text x="230.1" y="199">RF_TX_INTER</text>
<text x="230.1" y="201.5">SYS_INTER</text>
<text x="58.9" y="205.1">105</text>
<text x="66.5" y="205.1">103</text>
<text x="74.2" y="205.1">105</text>
<text x="81.8" y="205.1">103</text>
<text x="87.3" y="207.6">C207</text>
<text x="106.9" y="208.6">C208</text>
<text x="128.2" y="207.9">17</text>
<text x="128.3" y="205.3">18</text>
<text x="132.9" y="206.4">BCLK</text>
<text x="132.9" y="208.9">LRCK</text>
<text x="196.7" y="208.9">C_SCLK</text>
<text x="199.3" y="206.4">C_CS</text>
<text x="207.3" y="208.1">36</text>
<text x="207.4" y="205.6">37</text>
<text x="229.8" y="208.6">I2S_CK</text>
<text x="229.8" y="206.1">I2S_FS</text>
<text x="230.1" y="204.1">TIME_SLOT_INTER</text>
<text x="84.7" y="211.7">10U/10V</text>
<text x="106.7" y="210.9">104</text>
<text x="128.2" y="210.4">16</text>
<text x="128.3" y="215.6">39</text>
<text x="128.3" y="213">19</text>
<text x="132.9" y="211.4">MCLK</text>
<text x="132.9" y="214">ADCDAT</text>
<text x="197.7" y="211.4">C_SDO</text>
<text x="198.7" y="214">C_SDI</text>
<text x="207.3" y="215.8">70C215</text>
<text x="207.3" y="213.3">34</text>
<text x="207.3" y="210.7">35</text>
<text x="217" y="215.7">104</text>
<text x="228.8" y="211.7">I2S_TX</text>
<text x="229" y="214.2">I2S_RX</text>
<text x="251.5" y="214.8">R208</text>
<text x="260.1" y="210.2">3V3</text>
<text x="128.2" y="218.1">45</text>
<text x="128.2" y="220.6">38</text>
<text x="132.9" y="216.5">RESETN</text>
<text x="132.9" y="219.1">DBIST_IN</text>
<text x="132.9" y="221.6">TEST_MODE</text>
<text x="193.4" y="221.6">CDC_VREF</text>
<text x="193.4" y="219.1">ADC_IVINN</text>
<text x="193.5" y="216.5">ADC_IVINP</text>
<text x="207.3" y="218.3">71</text>
<text x="207.4" y="220.8">4</text>
<text x="229.8" y="216.8">IF_OUT</text>
<text x="240.3" y="217.8">ADC_IN_N</text>
<text x="252.2" y="216.9">NC</text>
<text x="213.9" y="226.9">C213</text>
<text x="225" y="227.4">C214</text>
<text x="245.9" y="224.9">R207</text>
<text x="246.8" y="227.4">NC</text>
<text x="118.9" y="233">10K</text>
<text x="118.9" y="230.7">R201</text>
<text x="126.5" y="230.7">R202</text>
<text x="126.5" y="233">10K</text>
<text x="145.5" y="232.8" transform="rotate(-90 145.5 232.8)">VSS12</text>
<text x="148.1" y="232.8" transform="rotate(-90 148.1 232.8)">VSS12</text>
<text x="150.6" y="232.8" transform="rotate(-90 150.6 232.8)">VSS12</text>
<text x="153.2" y="232.8" transform="rotate(-90 153.2 232.8)">HPGND</text>
<text x="155.7" y="232.8" transform="rotate(-90 155.7 232.8)">PLL_VSS33</text>
<text x="158.2" y="232.8" transform="rotate(-90 158.2 232.8)">ADC_AGND_Q</text>
<text x="160.8" y="232.8" transform="rotate(-90 160.8 232.8)">ADC_AGND_I</text>
<text x="163.3" y="232.8" transform="rotate(-90 163.3 232.8)">DAC_AVSS33</text>
<text x="165.9" y="232.8" transform="rotate(-90 165.9 232.8)">DCDC_VSS</text>
<text x="168.4" y="232.8" transform="rotate(-90 168.4 232.8)">V_SDI</text>
<text x="170.9" y="232.8" transform="rotate(-90 170.9 232.8)">V_SDO</text>
<text x="173.5" y="232.8" transform="rotate(-90 173.5 232.8)">V_SCLK</text>
<text x="176" y="232.8" transform="rotate(-90 176 232.8)">V_CS</text>
<text x="178.6" y="232.8" transform="rotate(-90 178.6 232.8)">RF_RX_EN</text>
<text x="181.1" y="232.8" transform="rotate(-90 181.1 232.8)">RF_TX_EN</text>
<text x="183.6" y="232.8" transform="rotate(-90 183.6 232.8)">ADC_VBG_Q</text>
<text x="186.2" y="232.8" transform="rotate(-90 186.2 232.8)">XTAL</text>
<text x="188.7" y="232.8" transform="rotate(-90 188.7 232.8)">CLKOUT</text>
<text x="191.3" y="232.8" transform="rotate(-90 191.3 232.8)">ADC_QVINN</text>
<text x="193.8" y="232.7" transform="rotate(-90 193.8 232.7)">ADC_QVINP</text>
<text x="213.9" y="231">103</text>
<text x="225" y="229.5">10U/10V</text>
<text x="144.6" y="237.4" transform="rotate(-90 144.6 237.4)">21</text>
<text x="147.1" y="237.4" transform="rotate(-90 147.1 237.4)">33</text>
<text x="149.7" y="237.4" transform="rotate(-90 149.7 237.4)">52</text>
<text x="152.2" y="236.3" transform="rotate(-90 152.2 236.3)">3</text>
<text x="154.8" y="237.4" transform="rotate(-90 154.8 237.4)">13</text>
<text x="157.3" y="237.4" transform="rotate(-90 157.3 237.4)">65</text>
<text x="159.9" y="237.4" transform="rotate(-90 159.9 237.4)">68</text>
<text x="162.4" y="237.4" transform="rotate(-90 162.4 237.4)">73</text>
<text x="164.9" y="237.4" transform="rotate(-90 164.9 237.4)">78</text>
<text x="167.5" y="237.4" transform="rotate(-90 167.5 237.4)">41</text>
<text x="170" y="237.4" transform="rotate(-90 170 237.4)">42</text>
<text x="172.6" y="237.4" transform="rotate(-90 172.6 237.4)">43</text>
<text x="175.1" y="237.4" transform="rotate(-90 175.1 237.4)">44</text>
<text x="177.6" y="237.3" transform="rotate(-90 177.6 237.3)">59</text>
<text x="180.2" y="237.4" transform="rotate(-90 180.2 237.4)">60</text>
<text x="182.7" y="237.4" transform="rotate(-90 182.7 237.4)">61</text>
<text x="185.3" y="237.4" transform="rotate(-90 185.3 237.4)">14</text>
<text x="187.8" y="237.4" transform="rotate(-90 187.8 237.4)">15</text>
<text x="190.3" y="237.5" transform="rotate(-90 190.3 237.5)">62</text>
<text x="192.9" y="237.5" transform="rotate(-90 192.9 237.5)">63</text>
<text x="177.2" y="243.2">C209</text>
<text x="110.7" y="251.7" transform="rotate(-90 110.7 251.7)">C5000_RST</text>
<text x="178.8" y="247.3">104</text>
<text x="168.7" y="256.5" transform="rotate(-90 168.7 256.5)">V_SDI</text>
<text x="171.2" y="256.4" transform="rotate(-90 171.2 256.4)">V_SDO</text>
<text x="175.8" y="255.8" transform="rotate(-90 175.8 255.8)">V_CS</text>
<text x="187.7" y="256.4">R203</text>
<text x="198.4" y="255.9">3V3</text>
<text x="173.7" y="258.5" transform="rotate(-90 173.7 258.5)">V_SCLK</text>
<text x="187" y="258.6">100R</text>
<text x="191.3" y="260.5">R205</text>
<text x="192" y="262.7">10K</text>
<text x="205.7" y="260.5">R206</text>
<text x="206.4" y="262.5">10R</text>
<text x="222.8" y="261">29.4912MHz</text>
<text x="227.5" y="258.9">X201</text>
<text x="202.2" y="268.5">C211</text>
<text x="209.6" y="268.4">102</text>
<text x="218.5" y="264">4</text>
<text x="218.5" y="269.1">3</text>
<text x="222.2" y="264.8">VCC</text>
<text x="222.2" y="269.9">OUT</text>
<text x="230.2" y="269.9">GND</text>
<text x="231.8" y="264.8">NC</text>
<text x="237.5" y="269.1">2</text>
<text x="237.5" y="264">1</text>
<text x="208.2" y="275.2">C212</text>
<text x="178.8" y="277.5">R204</text>
<text x="179.3" y="279.8">10K</text>
<text x="198.1" y="276.2">C210</text>
<text x="198.4" y="278.8">10P</text>
<text x="209.3" y="277.2">104</text>
</g>
<g font-size="2">
<text x="114.1" y="200.6">47uH</text>
<text x="114.3" y="198.8">L202</text>
</g>
</svg>
